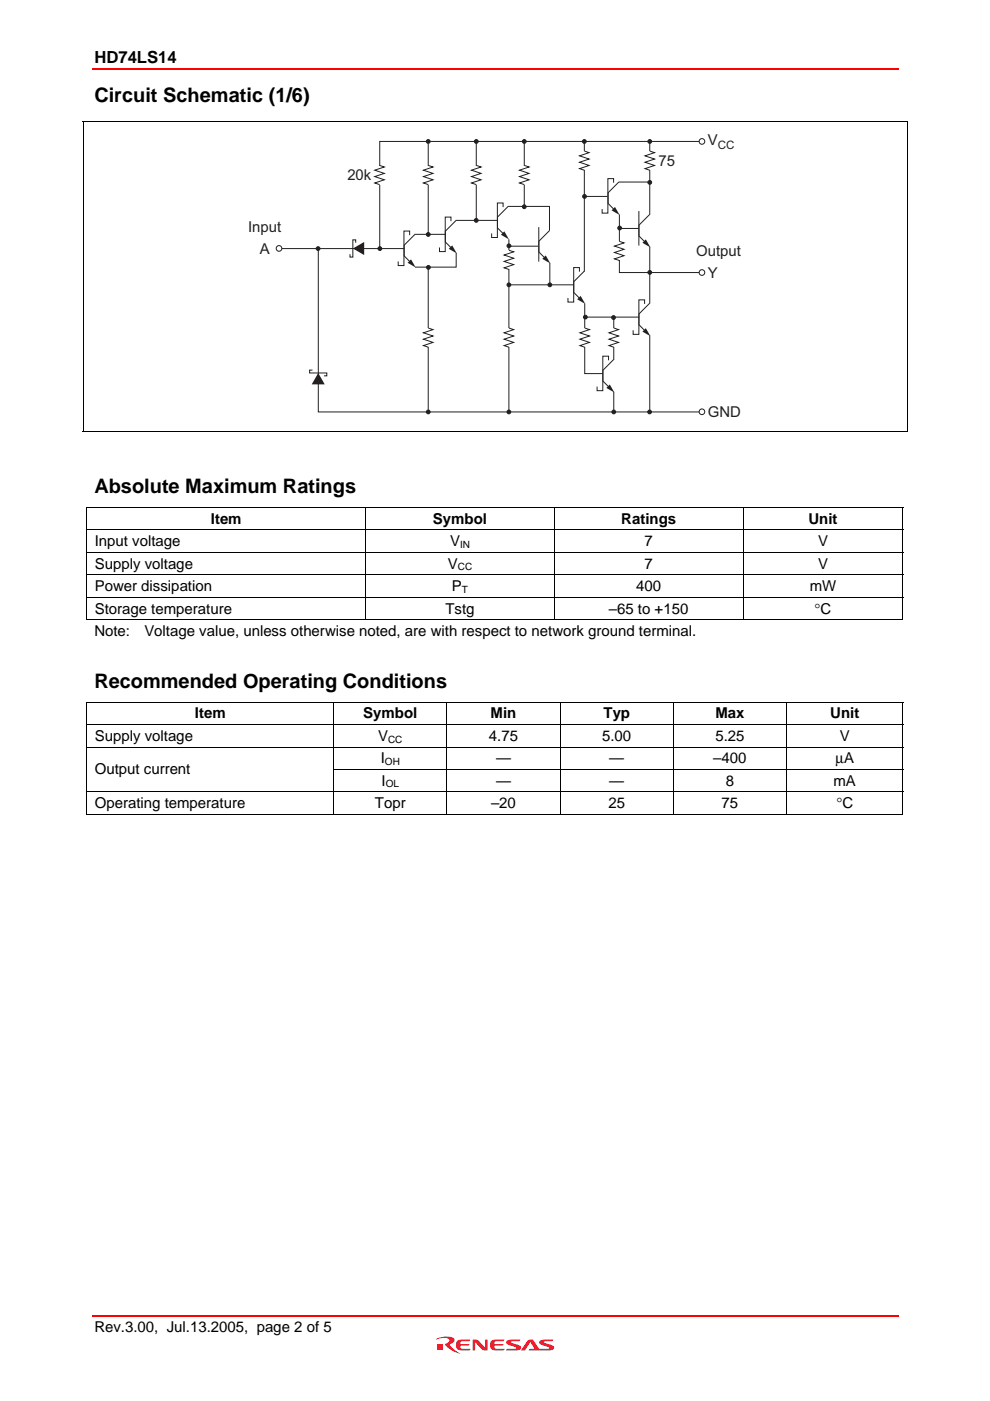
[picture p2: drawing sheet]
<svg xmlns="http://www.w3.org/2000/svg" width="210mm" height="297mm" viewBox="0 0 210 297" stroke-linecap="round" stroke-linejoin="round" font-family="sans-serif">
<path d="M19.5 14.6h171.1M19.5 279h171.1" fill="none" stroke="#f00" stroke-width=".34"/>
<g fill="#ee1b2d">
<path d="M100.2 284a1.38 1.38 0 0 1 1.3 .3l1.4 1.4v-1.7h.5v2.3a1.34 1.34 0 0 1-1.3-.3l-1.4-1.4v1.7h-.5z"/>
<path d="M96.9 284.3l.6-.2 2.2-.1-.2 .3-1.7 .1-.2 .4v.2h2l-.3 .3h-1.7l.1 .5 .2 .1 1.9 .1-.3 .3a3.3 3.3 0 0 1-2.6-.3l-.2-.5z"/>
<path d="M104.1 284.3l.6-.2 2.3-.1-.2 .3-1.8 .1-.2 .4v.2h2l-.3 .3h-1.7l.1 .5 .2 .1 1.9 .1-.3 .3a3.3 3.3 0 0 1-2.6-.3l-.1-.5z"/>
<path d="M107.4 284.4l.5-.3 2.4-.1-.2 .3-1.8 .1v.2l.5 .2a1.91 1.91 0 0 1 1.7 .9l-.3 .4-.3 .2h-2.6l.2-.3 2-.1v-.2l-.4-.2a1.91 1.91 0 0 1-1.8-.9z"/>
<path d="M111.9 284.2l1.1-.2 1.3 2 2.2-.1v-.2l-.4-.2a1.91 1.91 0 0 1-1.8-.9l.3-.4 .3-.1 2.4-.1-.2 .3-1.8 .1v.2l.5 .2a1.91 1.91 0 0 1 1.7 .9l-.3 .4-.3 .2h-4.8l.2-.3h1l-.8-1.4-1.2 1.7h-.8z"/>
<path d="M92.7 285.1h1.1v1.1h-1.1z"/>
<path d="M92.5 283.8h.1a4.4 4.4 0 0 1 3.6-.1 .85 .85 0 0 1-.7 1.3 3.2 3.2 0 0 0 2.1 2 5 5 0 0 1-3.2-2l.1-.1a.89 .89 0 0 0 .8-.8 2.34 2.34 0 0 0-2.6-.1l-.2 .1z"/>
</g>
<circle cx="90.8" cy="56.7" r=".4" fill="#231f20"/>
<circle cx="90.8" cy="56.7" r=".4" fill="none" stroke="#231f20" stroke-width=".21"/>
<circle cx="90.8" cy="49.7" r=".4" fill="#231f20"/>
<circle cx="90.8" cy="49.7" r=".4" fill="none" stroke="#231f20" stroke-width=".21"/>
<circle cx="67.4" cy="52.7" r=".4" fill="#231f20"/>
<circle cx="67.4" cy="52.7" r=".4" fill="none" stroke="#231f20" stroke-width=".21"/>
<circle cx="90.8" cy="87.3" r=".4" fill="#231f20"/>
<circle cx="90.8" cy="87.3" r=".4" fill="none" stroke="#231f20" stroke-width=".21"/>
<circle cx="111.2" cy="30" r=".4" fill="#231f20"/>
<circle cx="111.2" cy="30" r=".4" fill="none" stroke="#231f20" stroke-width=".21"/>
<circle cx="107.9" cy="87.3" r=".4" fill="#231f20"/>
<circle cx="107.9" cy="87.3" r=".4" fill="none" stroke="#231f20" stroke-width=".21"/>
<circle cx="137.8" cy="38.7" r=".4" fill="#231f20"/>
<circle cx="137.8" cy="38.7" r=".4" fill="none" stroke="#231f20" stroke-width=".21"/>
<circle cx="137.8" cy="57.8" r=".4" fill="#231f20"/>
<circle cx="137.8" cy="57.8" r=".4" fill="none" stroke="#231f20" stroke-width=".21"/>
<circle cx="131.4" cy="48.4" r=".4" fill="#231f20"/>
<circle cx="131.4" cy="48.3" r=".4" fill="none" stroke="#231f20" stroke-width=".21"/>
<circle cx="123.9" cy="41.7" r=".4" fill="#231f20"/>
<circle cx="123.9" cy="41.6" r=".4" fill="none" stroke="#231f20" stroke-width=".21"/>
<circle cx="130.1" cy="87.3" r=".4" fill="#231f20"/>
<circle cx="130.1" cy="87.3" r=".4" fill="none" stroke="#231f20" stroke-width=".21"/>
<circle cx="130.1" cy="67.3" r=".4" fill="#231f20"/>
<circle cx="130.1" cy="67.3" r=".4" fill="none" stroke="#231f20" stroke-width=".21"/>
<circle cx="137.7" cy="87.3" r=".4" fill="#231f20"/>
<circle cx="137.7" cy="87.3" r=".4" fill="none" stroke="#231f20" stroke-width=".21"/>
<circle cx="124.1" cy="67.2" r=".4" fill="#231f20"/>
<circle cx="124.1" cy="67.2" r=".4" fill="none" stroke="#231f20" stroke-width=".21"/>
<circle cx="90.8" cy="30" r=".4" fill="#231f20"/>
<circle cx="90.8" cy="30" r=".4" fill="none" stroke="#231f20" stroke-width=".21"/>
<circle cx="107.9" cy="60.4" r=".4" fill="#231f20"/>
<circle cx="107.9" cy="60.4" r=".4" fill="none" stroke="#231f20" stroke-width=".21"/>
<circle cx="116.6" cy="60.4" r=".4" fill="#231f20"/>
<circle cx="116.6" cy="60.4" r=".4" fill="none" stroke="#231f20" stroke-width=".21"/>
<circle cx="101" cy="46.7" r=".4" fill="#231f20"/>
<circle cx="101" cy="46.7" r=".4" fill="none" stroke="#231f20" stroke-width=".21"/>
<circle cx="101" cy="30" r=".4" fill="#231f20"/>
<circle cx="101" cy="30" r=".4" fill="none" stroke="#231f20" stroke-width=".21"/>
<circle cx="80.5" cy="52.7" r=".4" fill="#231f20"/>
<circle cx="80.5" cy="52.7" r=".4" fill="none" stroke="#231f20" stroke-width=".21"/>
<circle cx="123.9" cy="30" r=".4" fill="#231f20"/>
<circle cx="123.9" cy="30" r=".4" fill="none" stroke="#231f20" stroke-width=".21"/>
<circle cx="111.2" cy="43.8" r=".4" fill="#231f20"/>
<circle cx="111.1" cy="43.8" r=".4" fill="none" stroke="#231f20" stroke-width=".21"/>
<circle cx="137.8" cy="30" r=".4" fill="#231f20"/>
<circle cx="137.8" cy="30" r=".4" fill="none" stroke="#231f20" stroke-width=".21"/>
<path d="M67.5 79.1l1.4 2.4h-2.8z" fill="#231f20"/>
<path d="M66.3 78.5h-.7v.6h3.7v.6h-.6" fill="none" stroke="#231f20" stroke-width=".21"/>
<path d="M74.8 52.7l2.4-1.4v2.8z" fill="#231f20"/>
<path d="M130.1 38.7v-.8h-1.2v7.3h-1.2v-.9M75.4 51.5v-.6h-.6v3.6h-.6v-.6" fill="none" stroke="#231f20" stroke-width=".21"/>
<path d="M130.5 43.3l2 3.4-3.4-2z" fill="#fff"/>
<path d="M131.2 38.6l-2.3 2.3v2.2l1.4 1.4" fill="none" stroke="#231f20" stroke-width=".21"/>
<path d="M130.4 43.9l1 1.7-1.7-1z" fill="#231f20"/>
<path d="M114.2 48.2v7.3" fill="none" stroke="#231f20" stroke-width=".21"/>
<path d="M115.8 53.5l2 3.5-3.4-2z" fill="#fff"/>
<path d="M116.5 48.9l-2.2 2.2v2.3l1.3 1.4" fill="none" stroke="#231f20" stroke-width=".21"/>
<path d="M115.7 54.2l1 1.7-1.7-1z" fill="#231f20"/>
<path d="M122.9 57.6v-.9h-1.3v7.3h-1.2v-.8" fill="none" stroke="#231f20" stroke-width=".21"/>
<path d="M123.2 62.1l2 3.4-3.4-1.9z" fill="#fff"/>
<path d="M123.9 57.4l-2.2 2.3v2.3l1.3 1.3" fill="none" stroke="#231f20" stroke-width=".21"/>
<path d="M123.1 62.7l1 1.7-1.7-.9z" fill="#231f20"/>
<path d="M106.7 43.9v-.9h-1.2v7.4h-1.3v-.9" fill="none" stroke="#231f20" stroke-width=".21"/>
<path d="M107 48.4l2 3.5-3.4-2z" fill="#fff"/>
<path d="M107.8 43.7l-2.3 2.3v2.3l1.3 1.3" fill="none" stroke="#231f20" stroke-width=".21"/>
<path d="M106.9 49l1 1.8-1.7-1z" fill="#231f20"/>
<path d="M95.6 46.9v-.9h-1.2v7.3h-1.2v-.8" fill="none" stroke="#231f20" stroke-width=".21"/>
<path d="M96 51.4l2 3.4-3.5-1.9z" fill="#fff"/>
<path d="M96.7 46.7l-2.3 2.3v2.3l1.4 1.3" fill="none" stroke="#231f20" stroke-width=".21"/>
<path d="M95.9 52l1 1.7-1.7-.9z" fill="#231f20"/>
<path d="M86.9 49.9v-.9h-1.3v7.3h-1.2v-.9" fill="none" stroke="#231f20" stroke-width=".21"/>
<path d="M87.3 54.4l1.9 3.4-3.4-2z" fill="#fff"/>
<path d="M88 49.7l-2.3 2.3v2.3l1.3 1.3" fill="none" stroke="#231f20" stroke-width=".21"/>
<path d="M87.1 55l1 1.7-1.7-1z" fill="#231f20"/>
<path d="M135.5 44.8v7.3" fill="none" stroke="#231f20" stroke-width=".21"/>
<path d="M137 50.1l2 3.5-3.4-2z" fill="#fff"/>
<path d="M137.8 45.5l-2.3 2.2v2.3l1.3 1.4" fill="none" stroke="#231f20" stroke-width=".21"/>
<path d="M136.9 50.8l1 1.7-1.7-1z" fill="#231f20"/>
<path d="M129 76.4v-.9h-1.2v7.3h-1.2v-.8" fill="none" stroke="#231f20" stroke-width=".21"/>
<path d="M129.4 80.9l2 3.4-3.4-1.9z" fill="#fff"/>
<path d="M130.1 76.2l-2.3 2.3v2.3l1.4 1.3" fill="none" stroke="#231f20" stroke-width=".21"/>
<path d="M129.3 81.5l1 1.7-1.7-1z" fill="#231f20"/>
<path d="M136.7 64.4v-.8h-1.2v7.3h-1.3v-.9" fill="none" stroke="#231f20" stroke-width=".21"/>
<path d="M137 69l2 3.4-3.4-2z" fill="#fff"/>
<path d="M137.8 64.3l-2.3 2.3v2.3l1.3 1.3" fill="none" stroke="#231f20" stroke-width=".21"/>
<path d="M136.9 69.6l1 1.7-1.7-1z" fill="#231f20"/>
<g fill="none" stroke="#231f20" stroke-width=".21">
<path d="M90.8 30.4v19.3M101 30v16.6M111.2 30v13.7M123.9 30v27.5M131.2 38.6h6.4M137.8 30v15.5M148.7 30h-68.2v22.7M59.1 52.7h26.6M67.5 52.7v34.6h81.2M87.9 49.7h6.6M90.8 56.6v30.7M96.7 53.6v3h-8.7"/>
<path d="M107.9 50.7v36.6M131.3 48.4h4.1M131.3 45.5v12.3h17.4M137.8 52.3v12M107.9 60.4h13.8M124 64.3v14.9h3.8M124.2 67.2h11.3M130.1 67.3v9M137.8 71.1v16.2M130.1 83.1v4.2"/>
</g>
<path d="M136.8 32.1h1.9v3.9h-1.9z" fill="#fff"/>
<path d="M137.8 32l1 .4-2 .6 2 .7-2 .7 2 .7-2 .7 1 .3" fill="none" stroke="#231f20" stroke-width=".21"/>
<path d="M130.3 51.2h2v4h-2z" fill="#fff"/>
<path d="M131.3 51.2l1 .3-2 .7 2 .7-2 .6 2 .7-2 .7 1 .3" fill="none" stroke="#231f20" stroke-width=".21"/>
<path d="M122.9 32.1h2v3.9h-2z" fill="#fff"/>
<path d="M123.9 32l1 .4-2 .6 2 .7-2 .7 2 .7-2 .7 1 .3" fill="none" stroke="#231f20" stroke-width=".21"/>
<path d="M110.2 35.1h1.9v4h-1.9z" fill="#fff"/>
<path d="M111.2 35.1l1 .3-2.1 .7 2.1 .7-2.1 .6 2.1 .7-2.1 .7 1.1 .3" fill="none" stroke="#231f20" stroke-width=".21"/>
<path d="M100 35.1h2v4h-2z" fill="#fff"/>
<path d="M101 35.1l1 .3-2 .7 2 .7-2 .6 2 .7-2 .7 1 .3" fill="none" stroke="#231f20" stroke-width=".21"/>
<path d="M89.8 35.1h2v4h-2z" fill="#fff"/>
<path d="M90.8 35.1l1 .3-2 .7 2 .7-2 .6 2 .7-2 .7 1 .3" fill="none" stroke="#231f20" stroke-width=".21"/>
<path d="M79.5 35.1h2v4h-2z" fill="#fff"/>
<path d="M80.5 35.1l1 .3-2 .7 2 .7-2 .6 2 .7-2 .7 1 .3" fill="none" stroke="#231f20" stroke-width=".21"/>
<path d="M123 69.6h2v4h-2z" fill="#fff"/>
<path d="M124 69.5l1 .4-2 .7 2 .6-2 .7 2 .7-2 .7 1 .3" fill="none" stroke="#231f20" stroke-width=".21"/>
<path d="M106.9 69.6h2v4h-2z" fill="#fff"/>
<path d="M107.9 69.5l1 .4-2 .7 2 .6-2 .7 2 .7-2 .7 1 .3" fill="none" stroke="#231f20" stroke-width=".21"/>
<path d="M89.8 69.6h2v4h-2z" fill="#fff"/>
<path d="M96.7 46.7h8.7M107.7 43.8h8.8v5.1M90.8 69.5l1 .4-2 .7 2 .6-2 .7 2 .7-2 .7 1 .3" fill="none" stroke="#231f20" stroke-width=".21"/>
<path d="M106.9 53.1h2v4h-2z" fill="#fff"/>
<path d="M107.9 53.1l1 .3-2 .7 2 .7-2 .6 2 .7-2 .7 1 .3" fill="none" stroke="#231f20" stroke-width=".21"/>
<path d="M129.2 69.6h1.9v4h-1.9z" fill="#fff"/>
<path d="M116.6 55.8v4.5M124 41.6h4.8M130.1 69.5l1 .4-2 .7 2 .6-2 .7 2 .7-2 .7 1 .3" fill="none" stroke="#231f20" stroke-width=".21"/>
<circle cx="148.8" cy="57.8" r=".6" fill="#fff"/>
<circle cx="148.8" cy="57.8" r=".6" fill="none" stroke="#231f20" stroke-width=".21"/>
<circle cx="148.8" cy="87.3" r=".6" fill="#fff"/>
<circle cx="148.8" cy="87.3" r=".6" fill="none" stroke="#231f20" stroke-width=".21"/>
<circle cx="148.8" cy="30" r=".6" fill="#fff"/>
<circle cx="148.8" cy="30" r=".6" fill="none" stroke="#231f20" stroke-width=".21"/>
<circle cx="59.2" cy="52.7" r=".6" fill="#fff"/>
<circle cx="59.2" cy="52.7" r=".6" fill="none" stroke="#231f20" stroke-width=".21"/>
<circle cx="107.9" cy="52.1" r=".4" fill="#231f20"/>
<g fill="none" stroke="#231f20" stroke-width=".21">
<path d="M107.8 52.2h6.3"/>
<circle cx="107.9" cy="52.1" r=".4"/>
</g>
<path d="M17.5 25.7h.2v.2h-.2zM192.3 25.7h.2v.2h-.2zM17.5 91.5h.2v.1h-.2zM192.3 91.5h.2v.1h-.2zM18.3 107.5h.2v.2h-.2zM191.4 107.5h.1v.2h-.1zM191.4 131.3h.1v.2h-.1zM18.3 148.8h.2v.1h-.2zM191.4 148.8h.1v.1h-.1zM18.3 163.1h.2v.1h-.2zM191.4 172.6h.1v.2h-.1z" fill="#000"/>
<g fill="none" stroke="#000" stroke-width=".21">
<path d="M17.5 25.8h175M17.6 25.9v65.6M192.4 25.9v65.6M17.5 91.5h175M18.3 107.6h173.2M18.3 112.4h173.2M18.3 117.1h173.2M18.4 107.7v4.6M18.4 112.4v4.6M18.4 117.2v4.6M77.5 107.7v4.6M77.5 112.4v4.6"/>
<path d="M77.5 117.2v4.6M117.5 107.7v4.6M117.5 112.4v4.6M117.5 117.2v4.6M157.5 107.7v4.6M157.5 112.4v4.6M157.5 117.2v4.6M191.5 107.7v4.6M191.5 112.4v4.6M191.5 117.2v4.6M18.3 121.9h173.2M18.3 126.6h173.2"/>
<path d="M18.3 131.4h59.1M18.4 122v4.6M18.4 126.7v4.8M77.5 122v4.6M77.5 126.7v4.8M77.6 131.4h39.9M117.5 122v4.6M117.5 126.7v4.8M117.6 131.4h39.9M157.5 122v4.6M157.5 126.7v4.8M157.6 131.4h33.8"/>
<path d="M191.5 122v4.6M191.5 126.7v4.8M18.3 148.9h173.2M18.3 153.6h173.2M18.3 158.4h173.2M18.4 148.9v4.6M18.4 153.7v4.6M18.4 158.5v4.6M70.8 148.9v4.6M70.8 153.7v4.6M70.8 158.5v4.6M94.8 148.9v4.6"/>
<path d="M94.8 153.7v4.6M94.8 158.5v4.6M118.8 148.9v4.6M118.8 153.7v4.6M118.8 158.5v4.6M142.8 148.9v4.6M142.8 153.7v4.6M142.8 158.5v4.6M166.8 148.9v4.6M166.8 153.7v4.6M166.8 158.5v4.6M191.5 148.9v4.6"/>
<path d="M191.5 153.7v4.6M191.5 158.5v4.6M18.3 167.9h173.2M18.3 172.7h52.4M18.4 163.2v4.6M18.4 168v4.8M70.7 163.2h120.8M70.8 163.2v4.6M70.8 168v4.8M70.8 172.7h23.9M94.8 163.2v4.6M94.8 168v4.8"/>
<path d="M94.8 172.7h23.9M118.8 163.2v4.6M118.8 168v4.8M118.9 172.7h23.8M142.8 163.2v4.6M142.8 168v4.8M142.9 172.7h23.8M166.8 163.2v4.6M166.8 168v4.8M166.9 172.7h24.5M191.5 163.2v4.6M191.5 168v4.8"/>
</g>
<g font-size="4.2">
<text x="20" y="21.7">Circuit Schematic (1/6)</text>
<text x="20" y="104.5">Absolute Maximum Ratings</text>
<text x="20" y="145.8">Recommended Operating Conditions</text>
</g>
<text font-size="3.5" x="20" y="13.3">HD74LS14</text>
<g font-size="3.2" fill="#231f20">
<text x="139.6" y="35.1">75</text>
<text x="150.1" y="30.8">V</text>
<text x="73.6" y="38.1">20k</text>
<text x="52.6" y="49.2">Input</text>
<text x="55.1" y="53.8">A</text>
<text x="147.6" y="54.3">Output</text>
<text x="150.1" y="58.9">Y</text>
<text x="150.1" y="88.3">GND</text>
</g>
<g font-size="3.2">
<text x="44.7" y="111">Item</text>
<text x="91.8" y="111">Symbol</text>
<text x="131.7" y="111">Ratings</text>
<text x="171.4" y="111">Unit</text>
<text x="20.1" y="115.8">Input voltage</text>
<text x="95.4" y="115.8">V</text>
<text x="136.7" y="115.8">7</text>
<text x="173.4" y="115.8">V</text>
<text x="20.1" y="120.6">Supply voltage</text>
<text x="20.1" y="125.3">Power dissipation</text>
<text x="95" y="120.6">V</text>
<text x="95.8" y="125.3">P</text>
<text x="134.9" y="125.3">400</text>
<text x="136.7" y="120.6">7</text>
<text x="171.7" y="125.3">mW</text>
<text x="173.4" y="120.6">V</text>
<text x="20.1" y="130.1">Storage temperature</text>
<text x="94.4" y="130.1">Tstg</text>
<text x="129.1" y="130.1">–65 to +150</text>
<text x="172.7" y="130.1">°C</text>
<text x="20" y="134.9">Note:</text>
<text x="30.6" y="134.9">Voltage value, unless otherwise noted, are with respect to network ground terminal.</text>
<text x="41.3" y="152.3">Item</text>
<text x="77" y="152.3">Symbol</text>
<text x="104" y="152.3">Min</text>
<text x="128" y="152.3">Typ</text>
<text x="151.7" y="152.3">Max</text>
<text x="176" y="152.3">Unit</text>
<text x="20.1" y="157.1">Supply voltage</text>
<text x="80.2" y="157.1">V</text>
<text x="80.7" y="161.8">I</text>
<text x="103.7" y="157.1">4.75</text>
<text x="105.2" y="161.8">—</text>
<text x="127.7" y="157.1">5.00</text>
<text x="129.2" y="161.8">—</text>
<text x="151.2" y="161.8">–400</text>
<text x="151.7" y="157.1">5.25</text>
<text x="177.1" y="161.8">µA</text>
<text x="178.1" y="157.1">V</text>
<text x="20.1" y="164.1">Output current</text>
<text x="80.9" y="166.6">I</text>
<text x="105.2" y="166.6">—</text>
<text x="129.2" y="166.6">—</text>
<text x="153.9" y="166.6">8</text>
<text x="176.7" y="166.6">mA</text>
<text x="20.1" y="171.4">Operating temperature</text>
<text x="79.5" y="171.4">Topr</text>
<text x="104.1" y="171.4">–20</text>
<text x="129" y="171.4">25</text>
<text x="153" y="171.4">75</text>
<text x="177.3" y="171.4">°C</text>
<text x="20" y="282.4">Rev.3.00, Jul.13.2005, page 2 of 5</text>
</g>
<text font-size="2.5" fill="#231f20" x="152.2" y="31.6">CC</text>
<g font-size="2.1">
<text x="97.5" y="116.2">IN</text>
<text x="97.1" y="120.9">CC</text>
<text x="97.9" y="125.7">T</text>
<text x="82.3" y="157.4">CC</text>
<text x="81.6" y="162.2">OH</text>
<text x="81.8" y="167">OL</text>
</g>
</svg>
